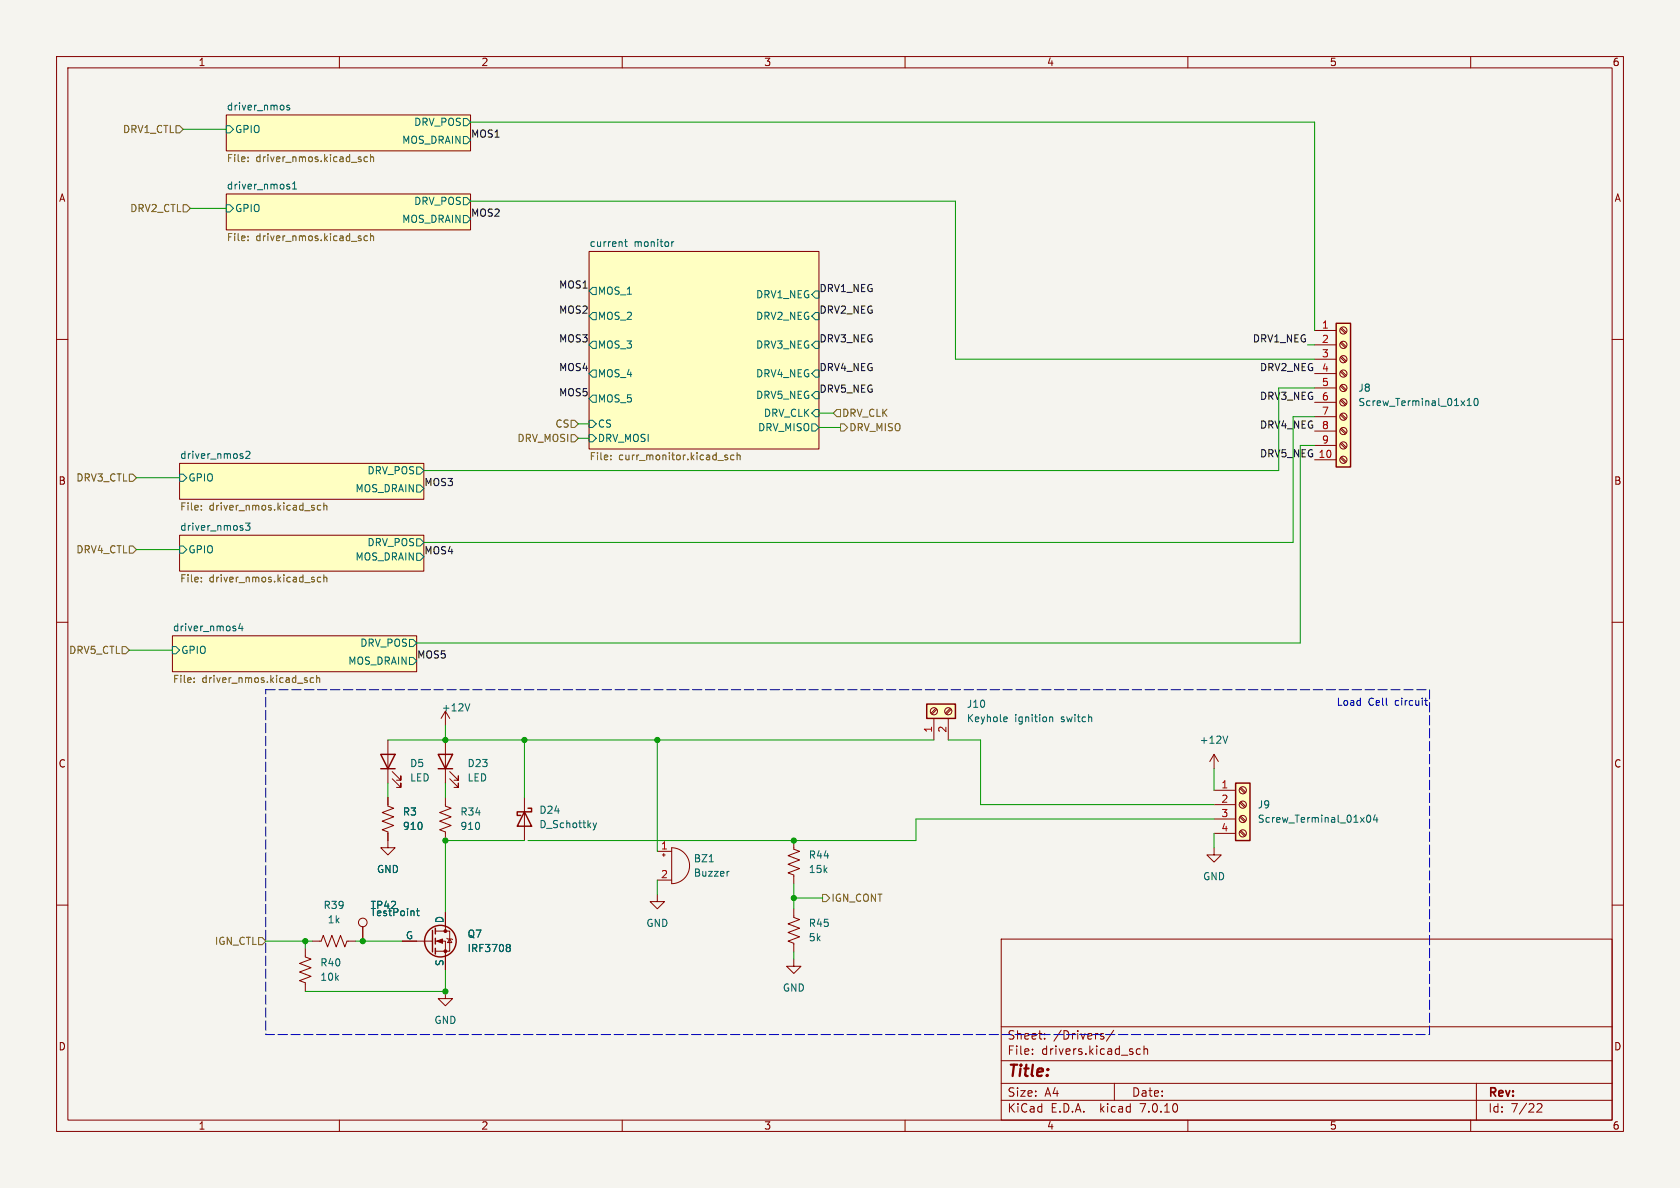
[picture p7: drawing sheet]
<svg xmlns="http://www.w3.org/2000/svg" width="297mm" height="210mm" viewBox="0 0 297 210" stroke-linecap="round" stroke-linejoin="round" font-family="sans-serif">
<path d="M0 0h297v210h-297z" fill="#f5f4ef" stroke="#f5f4ef" stroke-width=".18"/>
<g fill="none" stroke="#840000" stroke-width=".18">
<path d="M10 10h277v190h-277zM12 12h273v186h-273zM60 10v2M110 10v2M160 10v2M210 10v2M260 10v2M40 34.3h43.2v6.3h-43.2zM40 20.3h43.2v6.4h-43.2zM10 60h2M104.1 44.5h40.7v34.9h-40.7zM232.4 58.4h3.8"/>
<path d="M237 58.1l.8 .8M237.1 57.9l.9 .9M285 60h2M232.4 61h3.8M232.4 63.5h3.8M232.4 66h3.8M232.4 68.6h3.8M232.4 71.1h3.8M232.4 73.7h3.8M232.4 76.2h3.8M232.4 78.7h3.8M237 78.4l.8 .8"/>
<path d="M237 75.9l.8 .8M237 73.3l.8 .9M237 70.8l.8 .8M237 68.2l.8 .9M237 65.7l.8 .8M237 63.2l.8 .8M237 60.6l.8 .9M237.1 78.2l.9 .9M237.1 75.7l.9 .8M237.1 73.2l.9 .8M237.1 70.6l.9 .9M237.1 68.1l.9 .8"/>
<path d="M237.1 65.5l.9 .9M237.1 63l.9 .8M237.1 60.5l.9 .8M31.7 94.6h43.2v6.4h-43.2zM31.7 81.9h43.2v6.4h-43.2zM232.4 81.3h3.8M237 80.9l.8 .9M237.1 80.8l.9 .8M10 110h2M30.5 112.4h43.2v6.3h-43.2zM285 110h2M68.6 130.8v7.6"/>
<path d="M69.3 137.7l1.6 1.5v-.8v.8h-.8M69.3 136.4l1.6 1.5v-.7v.7h-.8M78.7 125.7v2.6M78.7 130.8v7.6M78.7 125.7l-.7 1.3M78.7 125.7l.8 1.3M79.5 137.7l1.5 1.5v-.8v.8h-.7M79.5 136.4l1.5 1.5v-.7v.7h-.7M165.1 127v3.8M165.4 125.2l-.8 .9M165.6 125.4l-.8 .9M167.6 127v3.8"/>
<path d="M168 125.2l-.9 .9M168.1 125.4l-.8 .9M214.6 139.7h3.8M214.6 133.4l-.7 1.2M214.6 133.4v2.5M214.6 133.4l.8 1.2M219.2 139.4l.8 .8M219.4 139.2l.8 .8M10 160h2M68.6 141v1.5l1 .4-2 .7 2 .8-2 .8 2 .7-2 .8 1 .4v2.8h1.2l-1.2 1.2-1.3-1.2h1.3M78.7 141v1.5l1.1 .4-2.1 .7 2.1 .8-2.1 .8 2.1 .7-2.1 .8 1 .4v1.5M92.7 141v7.6"/>
<path d="M116.2 158.1v1.3h1.3l-1.3 1.3-1.3-1.3h1.3M116.2 150.5h2.5M116.2 155.6h2.5M117.1 151.1h.5M117.3 150.9v.5M118.7 149.9a3.2 3.2 0 0 1 3.2 3.1 3.2 3.2 0 0 1-3.2 3.2zM140.3 148.6v1.5l1.1 .4-2.1 .8 2.1 .7-2.1 .8 2.1 .7-2.1 .8 1 .4v1.5M214.6 149.9v1.2h1.3l-1.3 1.3-1.2-1.3h1.2M214.6 142.2h3.8M214.6 144.8h3.8M214.6 147.3h3.8M219.2 147l.8 .8"/>
<path d="M219.2 144.4l.8 .9M219.2 141.9l.8 .8M219.4 146.8l.8 .9M219.4 144.3l.8 .8M219.4 141.7l.8 .9M285 160h2M54 167.6v1.6l1 .3-2 .8 2 .8-2 .7 2 .8-2 .8 1 .3v1.6M55.2 166.4h1.6l.3-1 .8 2 .8-2 .7 2 .8-2 .8 2 .3-1h1.6M64.1 163.8v2.6M71.1 166.4h5.4M77 166.4h1.7v5.1M77 164.6h2.5v3.5h-2.5"/>
<path d="M78.7 175.3v1.2h1.3l-1.3 1.3-1.2-1.3h1.2M78.7 161.3v3.3M79 165.9l.1 .1h.8l.1 .1M79.5 166l.4 .6h-.8zM140.3 169.5v1.3h1.3l-1.3 1.3-1.2-1.3h1.2M140.3 160.7v1.5l1.1 .4-2.1 .7 2.1 .8-2.1 .7 2.1 .8-2.1 .8 1 .4v1.5M177 166h108v32h-108zM60 198v2M110 198v2M160 198v2M177 194.5h108M177 191.5h108"/>
<path d="M177 187.5h108M177 181.5h108M182.5 186.3v.1M182.5 185.5v.1M184.7 183.6v.1M184.7 182.8v.1M194.7 183.2l.4 .1 .1 .2-.2 .2h-.3M194.7 182.7l.4 .1M196.9 182.1l-1.3 2M197 191.5v3M201.6 185.5l-.4-.1-.3 .3v.4l.1 .2h.6M202.2 185.5l.3-.1 .3 .1 .1 .9"/>
<path d="M202.2 184.9v1.5M210 198v2M260 198v2M261 191.5v6.5M271.7 195.2l.6-.1 .2 .1 .1 .3-.9 1.1h.9"/>
<circle cx="237.5" cy="58.4" r=".63"/>
<circle cx="237.5" cy="61" r=".63"/>
<circle cx="237.5" cy="73.7" r=".63"/>
<circle cx="237.5" cy="78.7" r=".63"/>
<circle cx="237.5" cy="76.2" r=".63"/>
<circle cx="237.5" cy="71.1" r=".63"/>
<circle cx="237.5" cy="68.6" r=".63"/>
<circle cx="237.5" cy="63.5" r=".63"/>
<circle cx="237.5" cy="66" r=".63"/>
<circle cx="237.5" cy="81.3" r=".63"/>
<circle cx="165.1" cy="125.7" r=".63"/>
<circle cx="167.6" cy="125.7" r=".63"/>
<circle cx="219.7" cy="139.7" r=".63"/>
<circle cx="219.7" cy="144.8" r=".63"/>
<circle cx="219.7" cy="147.3" r=".63"/>
<circle cx="219.7" cy="142.2" r=".63"/>
<circle cx="64.1" cy="163.1" r=".76"/>
</g>
<g fill="#ffffc2" stroke="#ffffc2" stroke-width=".18">
<path d="M31.7 94.6h43.2v6.4h-43.2z"/>
<path d="M104.1 44.5h40.7v34.9h-40.7z"/>
<path d="M40 34.3h43.2v6.3h-43.2z"/>
<path d="M31.7 81.9h43.2v6.4h-43.2z"/>
<path d="M40 20.3h43.2v6.4h-43.2z"/>
<path d="M30.5 112.4h43.2v6.3h-43.2z"/>
<path d="M218.4 138.4h2.6v10.2h-2.6z"/>
<path d="M236.2 57.2h2.6v25.4h-2.6z"/>
<path d="M163.8 124.5h5.1v2.5h-5.1z"/>
</g>
<g fill="none" stroke="#006464" stroke-width=".18">
<path d="M51.2 18.7l-.3-.1-.2 .2v.2l.5 .1v.3h-.5M40 36.2h.6l.7 .6-.7 .7h-.6zM40 22.2h.6l.7 .7-.7 .6h-.6zM50.9 33l.3 .1v.1l-.1 .2h-.3M50.9 32.6h.3M51.7 33.4h.7M51.7 32.5l.4-.4v1.3M81.9 34.9h.6l.7 .7-.7 .6h-.6zM81.9 38.1h.6l.7 .6-.7 .7h-.6zM81.9 21h.6l.7 .6-.7 .6h-.6zM81.9 24.1h.6l.7 .7-.7 .6h-.6zM104.8 55.2h.6v1.3h-.6l-.7-.6z"/>
<path d="M104.8 50.8h.6v1.3h-.6l-.7-.7zM110.4 42.7h.5M110.6 42.3v1.1l.3 .2M118.8 42.7v.9M119.1 42.7l-.3 .3M144.1 51.4h.7v1.3h-.7l-.6-.6zM144.1 55.2h.7v1.3h-.7l-.6-.6zM43.5 79.9l.4-.1 .3 .3-.8 .9h.8M104.1 74.3h.7l.6 .6-.6 .7h-.7zM104.1 76.8h.7l.6 .7-.6 .6h-.7zM104.8 60.3h.6v1.3h-.6l-.7-.6zM104.8 65.4h.6v1.3h-.6l-.7-.7z"/>
<path d="M104.8 69.9h.6v1.2h-.6l-.7-.6zM143.5 74.9h.6l.7 .7-.7 .6h-.6zM144.1 69.2h.7v1.3h-.7l-.6-.6zM144.1 60.3h.7v1.3h-.7l-.6-.6zM144.1 65.4h.7v1.3h-.7l-.6-.7zM144.1 72.4h.7v1.3h-.7l-.6-.7zM259.4 71.7h.7M259.4 70.8l.3-.4v1.3M260.7 70.6l.2-.2a.68 .68 0 0 1 .4 .7 .68 .68 0 0 1-.4 .6l-.2-.1-.1-.4zM31.7 96.5h.7l.6 .7-.6 .6h-.7zM31.7 83.8h.7l.6 .7-.6 .6h-.7zM43.4 92.5h.8l-.4 .5 .3 .1v.5l-.2 .1-.5-.1"/>
<path d="M73.7 95.3h.6l.6 .6-.6 .6h-.6zM73.7 97.8h.6l.6 .6-.6 .7h-.6zM73.7 82.6h.6l.6 .6-.6 .6h-.6zM73.7 85.7h.6l.6 .7-.6 .6h-.6zM30.5 114.3h.6l.6 .6-.6 .7h-.6zM42.5 110.2l-.3 .9h.8M42.8 110.7v.8M72.4 113h.6l.7 .7-.7 .6h-.6zM72.4 116.2h.6l.7 .6-.7 .7h-.6zM83.1 124.4l-.5 1.3M177.6 126.7l.4 .1 .1 .2-.6 .2M178 127.5l-.4 .1"/>
<path d="M185.6 126.9l.1-.2 .3 .1 .1 .8M185.6 126.7v.9M217 130.1l-.4 1.3M104.9 145.5l.3 .8M105.2 146.3l-.3 .4M105.5 145.5l-.3 .8M125.4 152.3h.7M128.9 154l-.2 .1M241.7 144.2l.2-.1a.68 .68 0 0 1 .4 .6 .68 .68 0 0 1-.4 .7l-.2-.2-.1-.3zM243.1 144l-.3 .9h.8M243.4 144.5v.9M73.6 161h.5"/>
<path d="M73.8 160.6v1.1l.3 .2M89.7 166.9h.3l.2 .3-.2 .3M89.7 167.5h.3M90 167.5l.2 .2v.3l-.1 .2h-.4"/>
</g>
<g fill="none" stroke="#725600" stroke-width=".18">
<path d="M31.1 22.2h.6l.7 .7-.7 .6h-.6zM32.4 36.2h.6l.7 .6-.7 .7h-.6zM43.9 27.8v.1M43.9 28.5v.1M63.8 28.2v.3M65 27.8l-.4-.1-.2 .3 .1 .5h.5M65.5 27.3v1.3M65.5 27.9l.2-.2 .3 .1v.8M43.9 42.4v.1M43.9 41.8v.1M63.8 42.2v.3M65 41.8l-.4-.1-.2 .2 .1 .6h.5"/>
<path d="M65.5 41.8l.2-.1 .3 .1v.7M65.5 41.3v1.2M101 74.3h.6l.6 .6-.6 .7h-.6zM101 76.8h.6l.6 .7-.6 .6h-.6zM148 72.4h.6v1.3h-.6l-.7-.7zM148.6 74.9h.6l.7 .7-.7 .6h-.6zM22.9 83.8h.6l.6 .7-.6 .6h-.6zM22.9 96.5h.6l.6 .7-.6 .6h-.6zM35.6 89.4v.1M35.6 90.1v.1M55.6 89.8v.3M56.7 89.4l-.4-.1-.2 .3 .1 .5h.5"/>
<path d="M57.3 88.9v1.3M57.3 89.4l.1-.1 .3 .1 .1 .8M108 81.2v.1M108 80.5v.1M128.1 80.7l.6 .3-.2 .3-.4-.1M128.6 80.5l-.3-.1-.2 .2M129.8 80.5l-.4-.1-.2 .3 .1 .5h.5M130.3 80.6l.2-.2 .3 .1v.8M130.3 80v1.3M21.6 114.3h.6l.7 .6-.7 .7h-.6zM34.3 119.9v.1M35.6 102.8v.1"/>
<path d="M35.6 102.1v.1M55.4 119.9l-.3-.1-.3 .2 .2 .6h.4M55.6 102.5v.3M56 119.9l.2-.1 .3 .1v.8M56 119.4v1.3M56.7 102.1l-.4-.1-.2 .3 .1 .5h.5M57.3 102.1l.1-.1 .3 .1 .1 .8M57.3 101.6v1.3M34.3 120.5v.2M54.3 120.3v.3M145.4 158.1h.6l.7 .7-.7 .6h-.6zM45.7 165.7h.7l.6 .7-.6 .6h-.7z"/>
</g>
<g fill="none" stroke="#840000" stroke-width=".25">
<path d="M236.2 57.2h2.6v25.4h-2.6zM67.3 133.4h2.5l-1.2 2.5zM67.3 135.9h2.5M77.5 133.4h2.5l-1.3 2.5zM77.5 135.9h2.5M163.8 124.5h5.1v2.5h-5.1zM218.4 138.4h2.6v10.2h-2.6zM92.7 143.5l1.3 2.6h-2.6zM93.3 142.9h.7v.6h-2.6v.6h.7M76.5 164.5v3.8M77 164.1v1M77 165.9v1"/>
<path d="M77 167.6v1.1"/>
<circle cx="77.9" cy="166.4" r="2.79"/>
</g>
<g fill="#840000" stroke="#840000" stroke-width=".18">
<path d="M77.2 166.4l1-.4v.8z"/>
<circle cx="78.7" cy="168.1" r=".25"/>
<circle cx="78.7" cy="164.6" r=".25"/>
</g>
<path d="M251.9 123.8h.4M252 123.4v1.1l.3 .2" fill="none" stroke="#0000c2" stroke-width=".18"/>
<path d="M47 121.9h205.7v61h-205.7v-61" fill="none" stroke="#0000c2" stroke-width=".18" stroke-dasharray="1.7 .6"/>
<g fill="none" stroke="#009600" stroke-width=".18">
<path d="M32.4 22.9h7.6M33.7 36.8h6.3M83.2 35.6h85.7v27.9h63.5M83.2 21.6h149.2v36.8M102.2 77.5h1.9M102.2 74.9h1.9M144.8 73h2.5M144.8 75.6h3.8M231.1 61h1.3M232.4 68.6h-6.3v14.6h-151.2M232.4 73.7h-3.8v22.2h-153.7M232.4 78.7h-2.5v35h-156.2"/>
<path d="M24.1 84.5h7.6M24.1 97.2h7.6M22.9 114.9h7.6M68.6 130.8h96.5M68.6 138.4v2.6M78.7 128.3v2.5M78.7 138.4v2.6M92.7 130.8v10.2M116.2 130.8v19.7M167.6 130.8h5.8v11.4h41.2M214.6 135.9v3.8M92.7 148.6h-14v12.7"/>
<path d="M116.2 155.6v2.5M140.3 156.2v4.5M140.3 158.8h5.1M214.6 144.8h-52.7v3.8h-68.6M214.6 147.3v2.6M47 166.4h8.2M54 166.4v1.2M62.9 166.4h8.2M78.7 171.5v3.8h-24.7M140.3 168.3v1.2"/>
</g>
<g fill="#009600" stroke="#009600" stroke-width=".18">
<circle cx="78.7" cy="175.3" r=".46"/>
<circle cx="64.1" cy="166.4" r=".46"/>
<circle cx="54" cy="166.4" r=".46"/>
<circle cx="140.3" cy="148.6" r=".46"/>
<circle cx="140.3" cy="158.8" r=".46"/>
<circle cx="116.2" cy="130.8" r=".46"/>
<circle cx="92.7" cy="130.8" r=".46"/>
<circle cx="78.7" cy="148.6" r=".46"/>
<circle cx="78.7" cy="130.8" r=".46"/>
</g>
<text font-size="2.8" fill="#840000" x="178" y="190.9">Title:</text>
<g font-size="2.1" fill="#840000">
<text x="178" y="184">Sheet:</text>
<text x="186.2" y="184">/Drivers/</text>
<text x="178" y="186.7">File:</text>
<text x="184.1" y="186.7">drivers.kicad_sch</text>
<text x="178" y="196.9">KiCad</text>
<text x="178" y="194.1">Size:</text>
<text x="184.7" y="194.1">A4</text>
<text x="185.7" y="196.9">E.D.A.</text>
<text x="194.6" y="196.9">kicad</text>
<text x="200" y="194.1">Date:</text>
<text x="201.8" y="196.9">7.0.10</text>
<text x="263" y="194.3">Rev:</text>
<text x="263" y="196.9">Id:</text>
<text x="267.1" y="196.9">7/22</text>
</g>
<g font-size="1.8" fill="#840000">
<text x="35" y="11.9">1</text>
<text x="85" y="11.9">2</text>
<text x="135" y="11.9">3</text>
<text x="185" y="11.9">4</text>
<text x="235" y="11.9">5</text>
<text x="285" y="11.9">6</text>
<text x="10.3" y="35.9">A</text>
<text x="285.3" y="35.9">A</text>
<text x="10.3" y="85.9">B</text>
<text x="285.3" y="85.9">B</text>
<text x="10.3" y="135.9">C</text>
<text x="285.3" y="135.9">C</text>
<text x="10.3" y="185.9">D</text>
<text x="285.3" y="185.9">D</text>
<text x="35" y="199.9">1</text>
<text x="85" y="199.9">2</text>
<text x="135" y="199.9">3</text>
<text x="185" y="199.9">4</text>
<text x="235" y="199.9">5</text>
<text x="285" y="199.9">6</text>
</g>
<g font-size="1.8" fill="#725600">
<text x="21.6" y="23.7">DRV1_CTL</text>
<text x="40" y="29">File:</text>
<text x="45.2" y="29">driver_nmos.kicad_sch</text>
<text x="22.9" y="37.7">DRV2_CTL</text>
<text x="40" y="43">File:</text>
<text x="45.2" y="43">driver_nmos.kicad_sch</text>
<text x="98.1" y="75.8">CS</text>
<text x="148.8" y="73.9">DRV_CLK</text>
<text x="150.1" y="76.4">DRV_MISO</text>
<text x="91.4" y="78.3">DRV_MOSI</text>
<text x="104.1" y="81.7">File:</text>
<text x="109.4" y="81.7">curr_monitor.kicad_sch</text>
<text x="13.4" y="85.3">DRV3_CTL</text>
<text x="31.7" y="90.6">File:</text>
<text x="37" y="90.6">driver_nmos.kicad_sch</text>
<text x="13.4" y="98">DRV4_CTL</text>
<text x="31.7" y="103.3">File:</text>
<text x="37" y="103.3">driver_nmos.kicad_sch</text>
<text x="12.1" y="115.8">DRV5_CTL</text>
<text x="30.5" y="121.1">File:</text>
<text x="35.7" y="121.1">driver_nmos.kicad_sch</text>
<text x="146.9" y="159.6">IGN_CONT</text>
<text x="37.9" y="167.2">IGN_CTL</text>
</g>
<g font-size="1.8" fill="#006464">
<text x="40" y="19.6">driver_nmos</text>
<text x="41.5" y="23.7">GPIO</text>
<text x="73.1" y="22.5">DRV_POS</text>
<text x="71" y="25.6">MOS_DRAIN</text>
<text x="40" y="33.6">driver_nmos1</text>
<text x="41.5" y="37.7">GPIO</text>
<text x="71" y="39.6">MOS_DRAIN</text>
<text x="73.1" y="36.4">DRV_POS</text>
<text x="104.1" y="43.7">current</text>
<text x="112.1" y="43.7">monitor</text>
<text x="105.6" y="52.3">MOS_1</text>
<text x="133.6" y="52.9">DRV1_NEG</text>
<text x="105.6" y="56.7">MOS_2</text>
<text x="133.6" y="56.7">DRV2_NEG</text>
<text x="105.6" y="61.8">MOS_3</text>
<text x="133.6" y="61.8">DRV3_NEG</text>
<text x="105.6" y="66.9">MOS_4</text>
<text x="105.6" y="71.3">MOS_5</text>
<text x="133.6" y="70.7">DRV5_NEG</text>
<text x="133.6" y="66.9">DRV4_NEG</text>
<text x="240" y="69.4">J8</text>
<text x="240" y="72">Screw_Terminal_01x10</text>
<text x="105.6" y="75.8">CS</text>
<text x="133.9" y="76.4">DRV_MISO</text>
<text x="135" y="73.9">DRV_CLK</text>
<text x="31.7" y="81.2">driver_nmos2</text>
<text x="105.6" y="78.3">DRV_MOSI</text>
<text x="33.2" y="85.3">GPIO</text>
<text x="62.7" y="87.2">MOS_DRAIN</text>
<text x="64.9" y="84">DRV_POS</text>
<text x="31.7" y="93.9">driver_nmos3</text>
<text x="33.2" y="98">GPIO</text>
<text x="62.7" y="99.3">MOS_DRAIN</text>
<text x="64.9" y="96.7">DRV_POS</text>
<text x="30.5" y="111.7">driver_nmos4</text>
<text x="31.9" y="115.8">GPIO</text>
<text x="61.5" y="117.7">MOS_DRAIN</text>
<text x="63.6" y="114.5">DRV_POS</text>
<text x="78" y="126">+12V</text>
<text x="170.8" y="125.3">J10</text>
<text x="170.8" y="127.9">Keyhole</text>
<text x="179.4" y="127.9">ignition</text>
<text x="187.7" y="127.9">switch</text>
<text x="212" y="131.7">+12V</text>
<text x="72.4" y="135.8">D5</text>
<text x="82.6" y="135.8">D23</text>
<text x="72.4" y="138.3">LED</text>
<text x="82.6" y="138.3">LED</text>
<text x="222.3" y="143.1">J9</text>
<text x="71.1" y="144.4">R3</text>
<text x="71.1" y="146.9">910</text>
<text x="81.3" y="146.9">910</text>
<text x="81.3" y="144.4">R34</text>
<text x="95.3" y="144.1">D24</text>
<text x="95.3" y="146.6">D_Schottky</text>
<text x="222.3" y="145.6">Screw_Terminal_01x04</text>
<text x="66.5" y="154.5">GND</text>
<text x="122.6" y="152.6">BZ1</text>
<text x="122.6" y="155.2">Buzzer</text>
<text x="142.9" y="154.5">15k</text>
<text x="142.9" y="152">R44</text>
<text x="212.6" y="155.8">GND</text>
<text x="57.1" y="160.9">R39</text>
<text x="65.4" y="160.9">TP42</text>
<text x="57.8" y="163.4">1k</text>
<text x="65.4" y="162.2">TestPoint</text>
<text x="71.7" y="166.1">G</text>
<text x="78.5" y="163.3" transform="rotate(-90 78.5 163.3)">D</text>
<text x="82.6" y="166">Q7</text>
<text x="114.2" y="164.1">GND</text>
<text x="142.9" y="164.1">R45</text>
<text x="142.9" y="166.6">5k</text>
<text x="56.5" y="173.6">10k</text>
<text x="56.5" y="171">R40</text>
<text x="78.5" y="170.9" transform="rotate(-90 78.5 170.9)">S</text>
<text x="82.6" y="168.5">IRF3708</text>
<text x="138.3" y="175.5">GND</text>
<text x="76.7" y="181.2">GND</text>
</g>
<g font-size="1.8" fill="#0f0f0f">
<text x="83.2" y="24.4">MOS1</text>
<text x="83.2" y="38.4">MOS2</text>
<text x="98.7" y="51.1">MOS1</text>
<text x="144.8" y="51.7">DRV1_NEG</text>
<text x="98.7" y="55.5">MOS2</text>
<text x="144.8" y="55.5">DRV2_NEG</text>
<text x="98.7" y="65.7">MOS4</text>
<text x="98.7" y="60.6">MOS3</text>
<text x="144.8" y="65.7">DRV4_NEG</text>
<text x="144.8" y="60.6">DRV3_NEG</text>
<text x="221.4" y="60.6">DRV1_NEG</text>
<text x="222.7" y="65.7">DRV2_NEG</text>
<text x="98.7" y="70.1">MOS5</text>
<text x="144.8" y="69.5">DRV5_NEG</text>
<text x="222.7" y="70.8">DRV3_NEG</text>
<text x="222.7" y="75.9">DRV4_NEG</text>
<text x="222.7" y="80.9">DRV5_NEG 10</text>
<text x="74.9" y="86">MOS3</text>
<text x="74.9" y="98.1">MOS4</text>
<text x="73.7" y="116.5">MOS5</text>
</g>
<g font-size="1.8" fill="#a90000">
<text x="233.6" y="58.2">1</text>
<text x="233.6" y="60.7">2</text>
<text x="233.6" y="63.2">3</text>
<text x="233.6" y="65.8">4</text>
<text x="233.6" y="68.3">5</text>
<text x="233.6" y="70.9">6</text>
<text x="233.6" y="73.4">7</text>
<text x="233.6" y="75.9">8</text>
<text x="233.6" y="78.5">9</text>
<text x="164.8" y="129.6" transform="rotate(-90 164.8 129.6)">1</text>
<text x="167.4" y="129.6" transform="rotate(-90 167.4 129.6)">2</text>
<text x="215.8" y="139.4">1</text>
<text x="215.8" y="142">2</text>
<text x="215.8" y="144.5">3</text>
<text x="215.8" y="147.1">4</text>
<text x="116.8" y="150.2">1</text>
<text x="116.8" y="155.3">2</text>
</g>
<g font-size="1.8" fill="#0000c2">
<text x="236.2" y="124.8">Load</text>
<text x="241.9" y="124.8">Cell</text>
<text x="246.7" y="124.8">circuit</text>
</g>
</svg>
